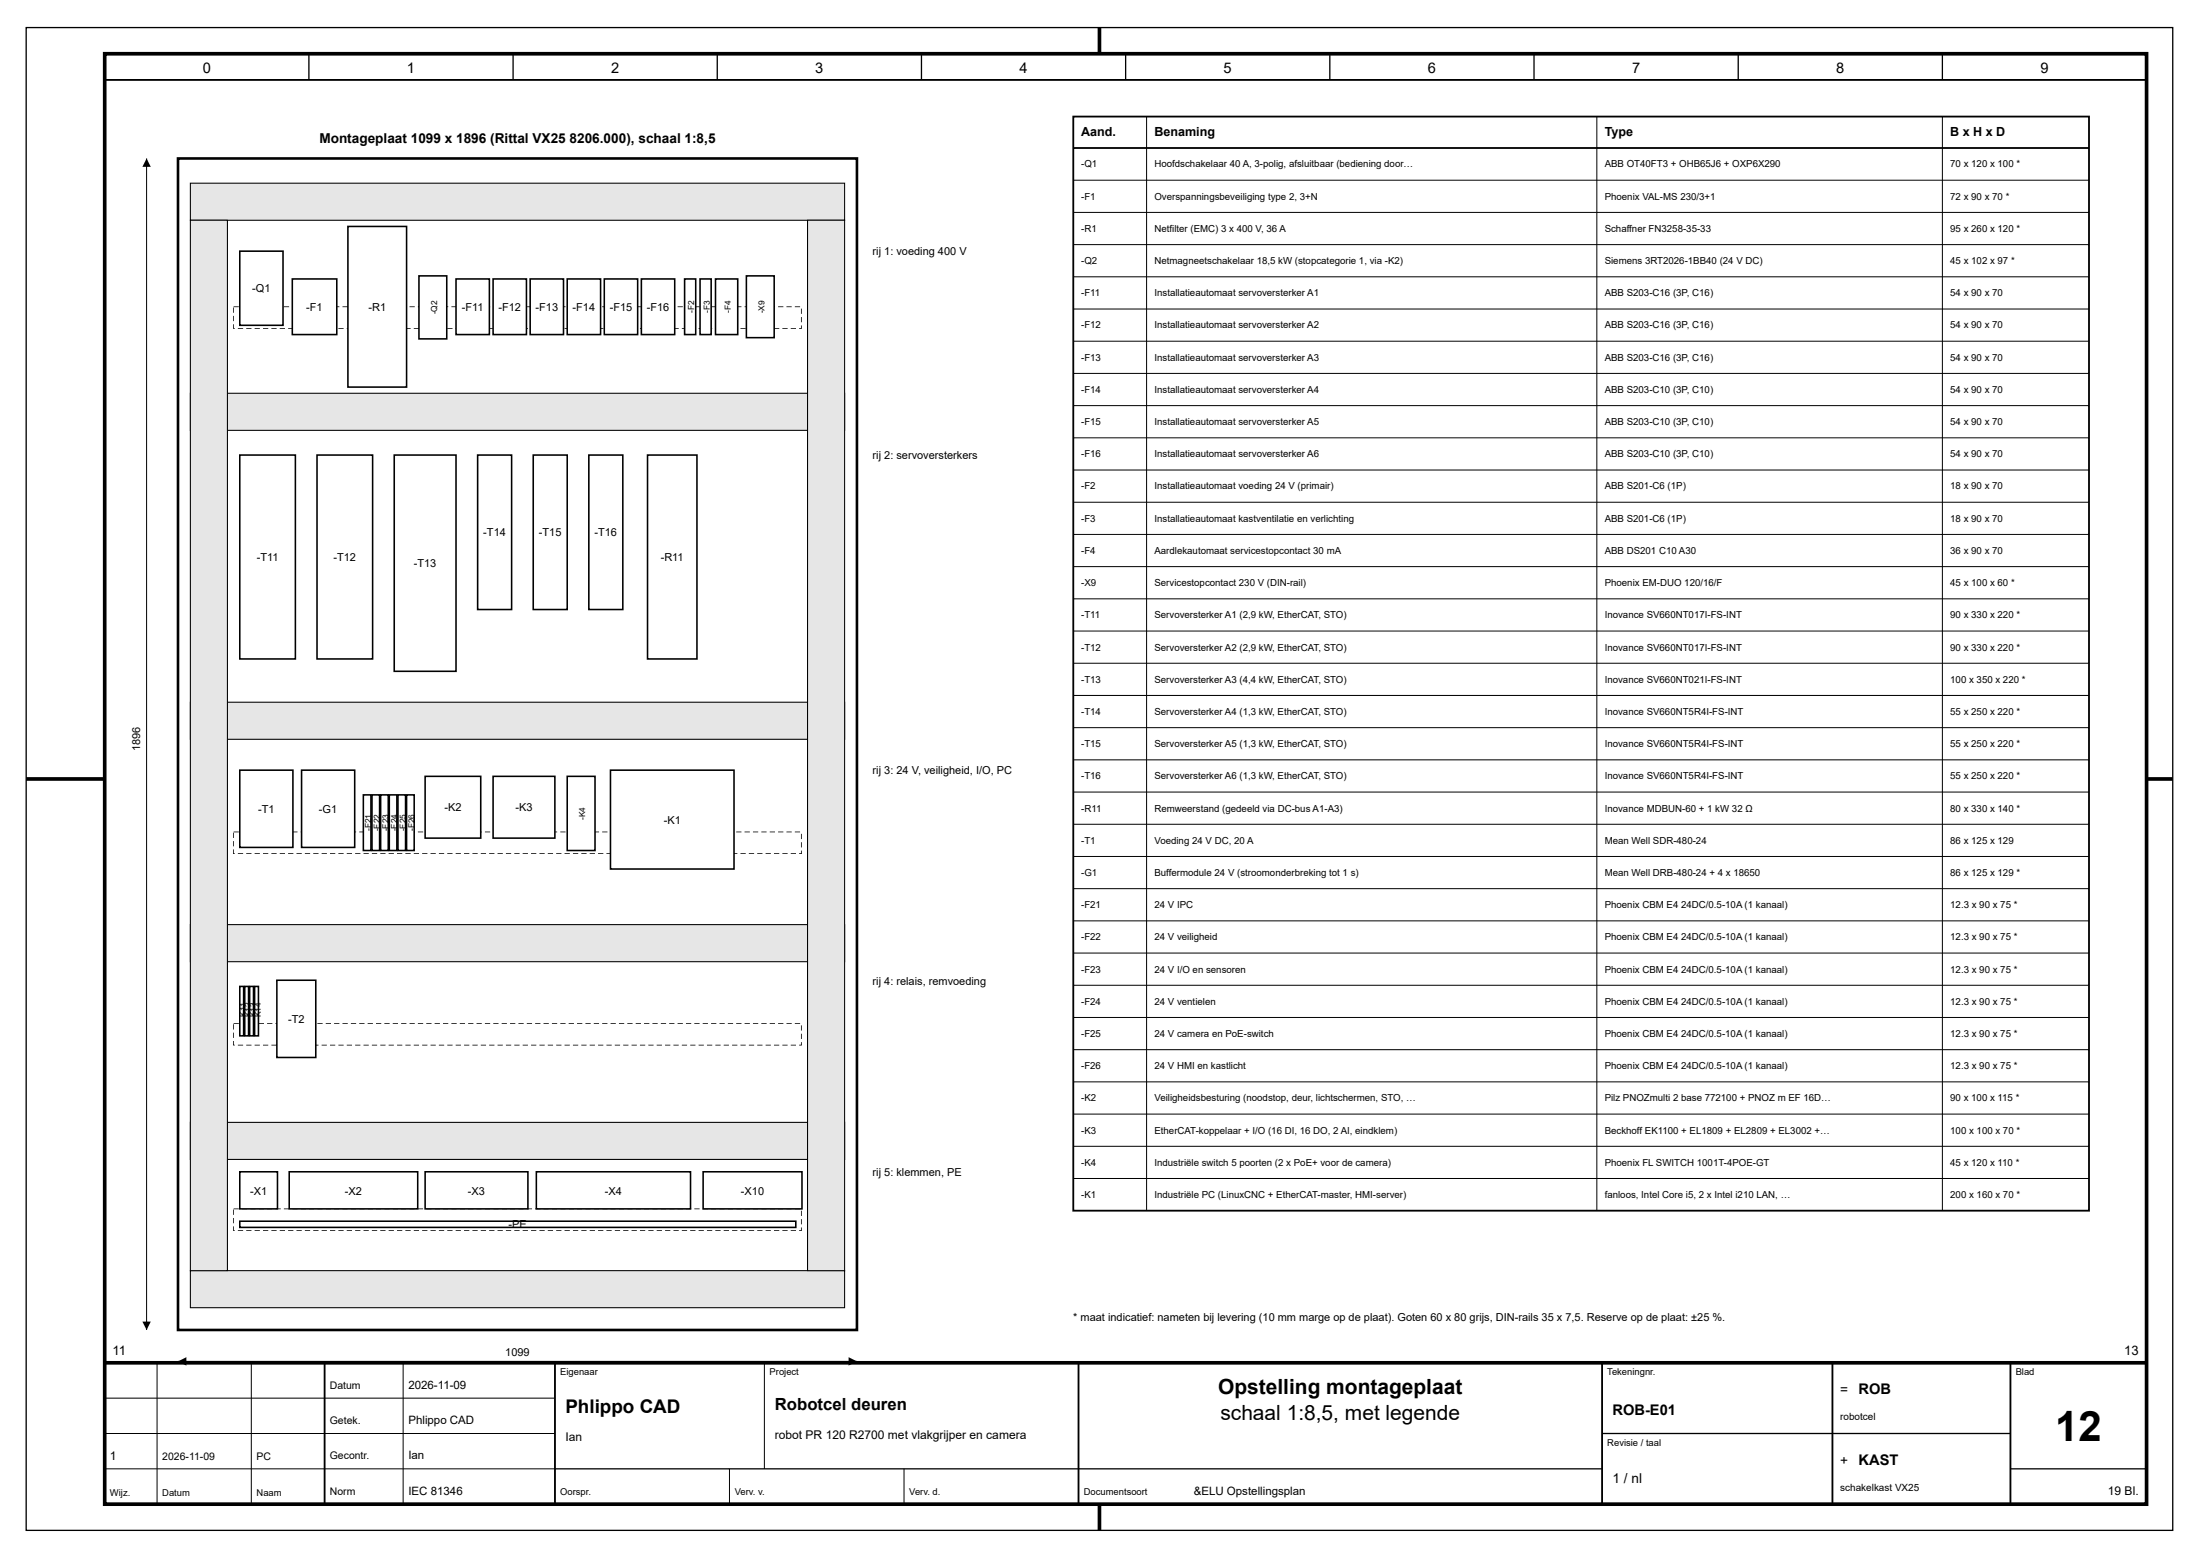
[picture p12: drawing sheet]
<svg xmlns="http://www.w3.org/2000/svg" width="420mm" height="297mm" viewBox="0 0 420 297" stroke-linecap="round" stroke-linejoin="round" font-family="sans-serif">
<g fill="none" stroke="#000" stroke-width=".25">
<path d="M5 5.3h410v287h-410zM59 10.3v5M98 10.3v5M137 10.3v5M176 10.3v5M215 10.3v5M254 10.3v5M293 10.3v5M332 10.3v5M371 10.3v5M306 273.8h78M106 280.5h200"/>
<path d="M384 280.5h26"/>
</g>
<path d="M20 10.3h390v277h-390zM210 5.3v5M5 148.8h15M410 148.8h5M20 260.3h390M210 287.3v5" fill="none" stroke="#000" stroke-width=".7" stroke-linecap="butt"/>
<path d="M20 15.3h390M62 260.3v27M106 260.3v27M206 260.3v27M306 260.3v27M350 260.3v27M384 260.3v27" fill="none" stroke="#000" stroke-width=".35"/>
<path d="M20 267h86M20 273.8h86M30 260.3v27M48 260.3v27M77 260.3v27M146 260.3v20.2M20 280.5h86M139.3 280.5v6.8M172.7 280.5v6.8" fill="none" stroke="#000" stroke-width=".19"/>
<path d="M34 30.3h129.7v223.7h-129.7z" fill="none" stroke="#000" stroke-width=".5"/>
<path d="M36.4 35h124.9v7.1h-124.9z" fill="#e6e6e6"/>
<path d="M36.4 35h124.9v7.1h-124.9z" fill="none" stroke="#000" stroke-width=".2"/>
<path d="M36.4 75.1h124.9v7.1h-124.9z" fill="#e6e6e6"/>
<path d="M36.4 75.1h124.9v7.1h-124.9z" fill="none" stroke="#000" stroke-width=".2"/>
<path d="M36.4 134.1h124.9v7.1h-124.9z" fill="#e6e6e6"/>
<path d="M36.4 134.1h124.9v7.1h-124.9z" fill="none" stroke="#000" stroke-width=".2"/>
<path d="M36.4 176.6h124.9v7.1h-124.9z" fill="#e6e6e6"/>
<path d="M36.4 176.6h124.9v7.1h-124.9z" fill="none" stroke="#000" stroke-width=".2"/>
<path d="M36.4 214.3h124.9v7.1h-124.9z" fill="#e6e6e6"/>
<path d="M36.4 214.3h124.9v7.1h-124.9z" fill="none" stroke="#000" stroke-width=".2"/>
<path d="M36.4 242.7h124.9v7h-124.9z" fill="#e6e6e6"/>
<path d="M36.4 242.7h124.9v7h-124.9z" fill="none" stroke="#000" stroke-width=".2"/>
<path d="M36.4 42.1h7v200.6h-7z" fill="#e6e6e6"/>
<path d="M36.4 42.1h7v200.6h-7z" fill="none" stroke="#000" stroke-width=".2"/>
<path d="M154.2 42.1h7.1v200.6h-7.1z" fill="#e6e6e6"/>
<path d="M154.2 42.1h7.1v200.6h-7.1z" fill="none" stroke="#000" stroke-width=".2"/>
<g fill="#000">
<path d="M46.2 58.5h1v.2h-1zM47.8 58.5h1v.2h-1zM49.4 58.5h1v.2h-1zM51 58.5h1v.2h-1zM52.6 58.5h1v.2h-1zM54.2 58.5h1v.2h-1zM55.8 58.5h1v.2h-1zM57.4 58.5h1v.2h-1zM59 58.5h1v.2h-1zM60.6 58.5h1v.2h-1zM62.2 58.5h1v.2h-1zM63.8 58.5h1v.2h-1zM65.4 58.5h1v.2h-1zM67 58.5h1v.2h-1zM68.6 58.5h1v.2h-1zM70.2 58.5h1v.2h-1zM71.8 58.5h1v.2h-1zM73.4 58.5h1v.2h-1zM75 58.5h1v.2h-1zM76.6 58.5h1v.2h-1zM78.2 58.5h1v.2h-1zM79.8 58.5h1v.2h-1zM81.4 58.5h1v.2h-1zM83 58.5h1v.2h-1zM84.6 58.5h1v.2h-1zM86.2 58.5h1v.2h-1zM87.8 58.5h1v.2h-1zM89.4 58.5h1v.2h-1zM91 58.5h1v.2h-1zM92.6 58.5h1v.2h-1zM94.2 58.5h1v.2h-1zM95.8 58.5h1v.2h-1zM97.4 58.5h1v.2h-1zM99 58.5h1v.2h-1zM100.6 58.5h1v.2h-1zM102.2 58.5h1v.2h-1zM103.8 58.5h1v.2h-1zM105.4 58.5h1v.2h-1zM107 58.5h1v.2h-1zM108.6 58.5h1v.2h-1zM110.2 58.5h1v.2h-1zM111.8 58.5h1v.2h-1zM113.4 58.5h1v.2h-1zM115 58.5h1v.2h-1zM116.6 58.5h1v.2h-1zM118.2 58.5h1v.2h-1zM119.8 58.5h1v.2h-1zM121.4 58.5h1v.2h-1zM123 58.5h1v.2h-1zM124.6 58.5h1v.2h-1zM126.2 58.5h1v.2h-1zM127.8 58.5h1v.2h-1zM129.4 58.5h1v.2h-1zM131 58.5h1v.2h-1zM132.6 58.5h1v.2h-1zM134.2 58.5h1v.2h-1zM135.8 58.5h1v.2h-1zM137.4 58.5h1v.2h-1zM139 58.5h1v.2h-1zM140.6 58.5h1v.2h-1zM142.2 58.5h1v.2h-1zM143.8 58.5h1v.2h-1zM145.4 58.5h1v.2h-1zM147 58.5h1v.2h-1zM148.6 58.5h1v.2h-1zM150.2 58.5h1v.2h-1zM151.8 58.5h1v.2h-1zM153 58.9h.1v1h-.1zM153 60.5h.1v1h-.1zM153 62.1h.1v.7h-.5v-.2l.5 .1zM151 62.6h1v.2h-1zM149.4 62.6h1v.2h-1zM147.8 62.6h1v.2h-1zM146.2 62.6h1v.2h-1zM144.6 62.6h1v.2h-1zM143 62.6h1v.2h-1zM141.4 62.6h1v.2h-1zM139.8 62.6h1v.2h-1zM138.2 62.6h1v.2h-1zM136.6 62.6h1v.2h-1zM135 62.6h1v.2h-1zM133.4 62.6h1v.2h-1zM131.8 62.6h1v.2h-1zM130.2 62.6h1v.2h-1zM128.6 62.6h1v.2h-1zM127 62.6h1v.2h-1zM125.4 62.6h1v.2h-1zM123.8 62.6h1v.2h-1zM122.2 62.6h1v.2h-1zM120.6 62.6h1v.2h-1zM119 62.6h1v.2h-1zM117.4 62.6h1v.2h-1zM115.8 62.6h1v.2h-1zM114.2 62.6h1v.2h-1zM112.6 62.6h1v.2h-1zM111 62.6h1v.2h-1zM109.4 62.6h1v.2h-1zM107.8 62.6h1v.2h-1zM106.2 62.6h1v.2h-1zM104.6 62.6h1v.2h-1zM103 62.6h1v.2h-1zM101.4 62.6h1v.2h-1zM99.8 62.6h1v.2h-1zM98.2 62.6h1v.2h-1zM96.6 62.6h1v.2h-1zM95 62.6h1v.2h-1zM93.4 62.6h1v.2h-1zM91.8 62.6h1v.2h-1zM90.2 62.6h1v.2h-1zM88.6 62.6h1v.2h-1zM87 62.6h1v.2h-1zM85.4 62.6h1v.2h-1zM83.8 62.6h1v.2h-1zM82.2 62.6h1v.2h-1zM80.6 62.6h1v.2h-1zM79 62.6h1v.2h-1zM77.4 62.6h1v.2h-1zM75.8 62.6h1v.2h-1zM74.2 62.6h1v.2h-1zM72.6 62.6h1v.2h-1zM71 62.6h1v.2h-1zM69.4 62.6h1v.2h-1zM67.8 62.6h1v.2h-1zM66.2 62.6h1v.2h-1zM64.6 62.6h1v.2h-1zM63 62.6h1v.2h-1zM61.4 62.6h1v.2h-1zM59.8 62.6h1v.2h-1zM58.2 62.6h1v.2h-1zM56.6 62.6h1v.2h-1zM55 62.6h1v.2h-1zM53.4 62.6h1v.2h-1zM51.8 62.6h1v.2h-1zM50.2 62.6h1v.2h-1zM48.6 62.6h1v.2h-1zM47 62.6h1v.2h-1zM45.4 62.6h1v.2h-1zM44.5 61.9h.2l-.1 .8 .2-.1v.2h-.3zM44.5 60.3h.2v1h-.2zM44.5 58.7h.2v1h-.2zM44.6 58.5h1v.2h-1z"/>
<path d="M46.2 158.8h1v.2h-1zM47.8 158.8h1v.2h-1zM49.4 158.8h1v.2h-1zM51 158.8h1v.2h-1zM52.6 158.8h1v.2h-1zM54.2 158.8h1v.2h-1zM55.8 158.8h1v.2h-1zM57.4 158.8h1v.2h-1zM59 158.8h1v.2h-1zM60.6 158.8h1v.2h-1zM62.2 158.8h1v.2h-1zM63.8 158.8h1v.2h-1zM65.4 158.8h1v.2h-1zM67 158.8h1v.2h-1zM68.6 158.8h1v.2h-1zM70.2 158.8h1v.2h-1zM71.8 158.8h1v.2h-1zM73.4 158.8h1v.2h-1zM75 158.8h1v.2h-1zM76.6 158.8h1v.2h-1zM78.2 158.8h1v.2h-1zM79.8 158.8h1v.2h-1zM81.4 158.8h1v.2h-1zM83 158.8h1v.2h-1zM84.6 158.8h1v.2h-1zM86.2 158.8h1v.2h-1zM87.8 158.8h1v.2h-1zM89.4 158.8h1v.2h-1zM91 158.8h1v.2h-1zM92.6 158.8h1v.2h-1zM94.2 158.8h1v.2h-1zM95.8 158.8h1v.2h-1zM97.4 158.8h1v.2h-1zM99 158.8h1v.2h-1zM100.6 158.8h1v.2h-1zM102.2 158.8h1v.2h-1zM103.8 158.8h1v.2h-1zM105.4 158.8h1v.2h-1zM107 158.8h1v.2h-1zM108.6 158.8h1v.2h-1zM110.2 158.8h1v.2h-1zM111.8 158.8h1v.2h-1zM113.4 158.8h1v.2h-1zM115 158.8h1v.2h-1zM116.6 158.8h1v.2h-1zM118.2 158.8h1v.2h-1zM119.8 158.8h1v.2h-1zM121.4 158.8h1v.2h-1zM123 158.8h1v.2h-1zM124.6 158.8h1v.2h-1zM126.2 158.8h1v.2h-1zM127.8 158.8h1v.2h-1zM129.4 158.8h1v.2h-1zM131 158.8h1v.2h-1zM132.6 158.8h1v.2h-1zM134.2 158.8h1v.2h-1zM135.8 158.8h1v.2h-1zM137.4 158.8h1v.2h-1zM139 158.8h1v.2h-1zM140.6 158.8h1v.2h-1zM142.2 158.8h1v.2h-1zM143.8 158.8h1v.2h-1zM145.4 158.8h1v.2h-1zM147 158.8h1v.2h-1zM148.6 158.8h1v.2h-1zM150.2 158.8h1v.2h-1zM151.8 158.8h1v.2h-1zM153 159.2h.1v1h-.1zM153 160.8h.1v1h-.1zM153 162.4h.1v.7h-.5v-.2l.5 .1zM151 162.9h1v.2h-1zM149.4 162.9h1v.2h-1zM147.8 162.9h1v.2h-1zM146.2 162.9h1v.2h-1zM144.6 162.9h1v.2h-1zM143 162.9h1v.2h-1zM141.4 162.9h1v.2h-1zM139.8 162.9h1v.2h-1zM138.2 162.9h1v.2h-1zM136.6 162.9h1v.2h-1zM135 162.9h1v.2h-1zM133.4 162.9h1v.2h-1zM131.8 162.9h1v.2h-1zM130.2 162.9h1v.2h-1zM128.6 162.9h1v.2h-1zM127 162.9h1v.2h-1zM125.4 162.9h1v.2h-1zM123.8 162.9h1v.2h-1zM122.2 162.9h1v.2h-1zM120.6 162.9h1v.2h-1zM119 162.9h1v.2h-1zM117.4 162.9h1v.2h-1zM115.8 162.9h1v.2h-1zM114.2 162.9h1v.2h-1zM112.6 162.9h1v.2h-1zM111 162.9h1v.2h-1zM109.4 162.9h1v.2h-1zM107.8 162.9h1v.2h-1zM106.2 162.9h1v.2h-1zM104.6 162.9h1v.2h-1zM103 162.9h1v.2h-1zM101.4 162.9h1v.2h-1zM99.8 162.9h1v.2h-1zM98.2 162.9h1v.2h-1zM96.6 162.9h1v.2h-1zM95 162.9h1v.2h-1zM93.4 162.9h1v.2h-1zM91.8 162.9h1v.2h-1zM90.2 162.9h1v.2h-1zM88.6 162.9h1v.2h-1zM87 162.9h1v.2h-1zM85.4 162.9h1v.2h-1zM83.8 162.9h1v.2h-1zM82.2 162.9h1v.2h-1zM80.6 162.9h1v.2h-1zM79 162.9h1v.2h-1zM77.4 162.9h1v.2h-1zM75.8 162.9h1v.2h-1zM74.2 162.9h1v.2h-1zM72.6 162.9h1v.2h-1zM71 162.9h1v.2h-1zM69.4 162.9h1v.2h-1zM67.8 162.9h1v.2h-1zM66.2 162.9h1v.2h-1zM64.6 162.9h1v.2h-1zM63 162.9h1v.2h-1zM61.4 162.9h1v.2h-1zM59.8 162.9h1v.2h-1zM58.2 162.9h1v.2h-1zM56.6 162.9h1v.2h-1zM55 162.9h1v.2h-1zM53.4 162.9h1v.2h-1zM51.8 162.9h1v.2h-1zM50.2 162.9h1v.2h-1zM48.6 162.9h1v.2h-1zM47 162.9h1v.2h-1zM45.4 162.9h1v.2h-1zM44.5 162.2h.2l-.1 .8 .2-.1v.2h-.3zM44.5 160.6h.2v1h-.2zM44.5 159h.2v1h-.2zM44.6 158.8h1v.2h-1z"/>
<path d="M46.2 195.4h1v.1h-1zM47.8 195.4h1v.1h-1zM49.4 195.4h1v.1h-1zM51 195.4h1v.1h-1zM52.6 195.4h1v.1h-1zM54.2 195.4h1v.1h-1zM55.8 195.4h1v.1h-1zM57.4 195.4h1v.1h-1zM59 195.4h1v.1h-1zM60.6 195.4h1v.1h-1zM62.2 195.4h1v.1h-1zM63.8 195.4h1v.1h-1zM65.4 195.4h1v.1h-1zM67 195.4h1v.1h-1zM68.6 195.4h1v.1h-1zM70.2 195.4h1v.1h-1zM71.8 195.4h1v.1h-1zM73.4 195.4h1v.1h-1zM75 195.4h1v.1h-1zM76.6 195.4h1v.1h-1zM78.2 195.4h1v.1h-1zM79.8 195.4h1v.1h-1zM81.4 195.4h1v.1h-1zM83 195.4h1v.1h-1zM84.6 195.4h1v.1h-1zM86.2 195.4h1v.1h-1zM87.8 195.4h1v.1h-1zM89.4 195.4h1v.1h-1zM91 195.4h1v.1h-1zM92.6 195.4h1v.1h-1zM94.2 195.4h1v.1h-1zM95.8 195.4h1v.1h-1zM97.4 195.4h1v.1h-1zM99 195.4h1v.1h-1zM100.6 195.4h1v.1h-1zM102.2 195.4h1v.1h-1zM103.8 195.4h1v.1h-1zM105.4 195.4h1v.1h-1zM107 195.4h1v.1h-1zM108.6 195.4h1v.1h-1zM110.2 195.4h1v.1h-1zM111.8 195.4h1v.1h-1zM113.4 195.4h1v.1h-1zM115 195.4h1v.1h-1zM116.6 195.4h1v.1h-1zM118.2 195.4h1v.1h-1zM119.8 195.4h1v.1h-1zM121.4 195.4h1v.1h-1zM123 195.4h1v.1h-1zM124.6 195.4h1v.1h-1zM126.2 195.4h1v.1h-1zM127.8 195.4h1v.1h-1zM129.4 195.4h1v.1h-1zM131 195.4h1v.1h-1zM132.6 195.4h1v.1h-1zM134.2 195.4h1v.1h-1zM135.8 195.4h1v.1h-1zM137.4 195.4h1v.1h-1zM139 195.4h1v.1h-1zM140.6 195.4h1v.1h-1zM142.2 195.4h1v.1h-1zM143.8 195.4h1v.1h-1zM145.4 195.4h1v.1h-1zM147 195.4h1v.1h-1zM148.6 195.4h1v.1h-1zM150.2 195.4h1v.1h-1zM151.8 195.4h1v.1h-1zM153 195.8h.1v1h-.1zM153 197.4h.1v1h-.1zM153 199h.1v.7h-.5v-.2l.5 .1zM151 199.5h1v.2h-1zM149.4 199.5h1v.2h-1zM147.8 199.5h1v.2h-1zM146.2 199.5h1v.2h-1zM144.6 199.5h1v.2h-1zM143 199.5h1v.2h-1zM141.4 199.5h1v.2h-1zM139.8 199.5h1v.2h-1zM138.2 199.5h1v.2h-1zM136.6 199.5h1v.2h-1zM135 199.5h1v.2h-1zM133.4 199.5h1v.2h-1zM131.8 199.5h1v.2h-1zM130.2 199.5h1v.2h-1zM128.6 199.5h1v.2h-1zM127 199.5h1v.2h-1zM125.4 199.5h1v.2h-1zM123.8 199.5h1v.2h-1zM122.2 199.5h1v.2h-1zM120.6 199.5h1v.2h-1zM119 199.5h1v.2h-1zM117.4 199.5h1v.2h-1zM115.8 199.5h1v.2h-1zM114.2 199.5h1v.2h-1zM112.6 199.5h1v.2h-1zM111 199.5h1v.2h-1zM109.4 199.5h1v.2h-1zM107.8 199.5h1v.2h-1zM106.2 199.5h1v.2h-1zM104.6 199.5h1v.2h-1zM103 199.5h1v.2h-1zM101.4 199.5h1v.2h-1zM99.8 199.5h1v.2h-1zM98.2 199.5h1v.2h-1zM96.6 199.5h1v.2h-1zM95 199.5h1v.2h-1zM93.4 199.5h1v.2h-1zM91.8 199.5h1v.2h-1zM90.2 199.5h1v.2h-1zM88.6 199.5h1v.2h-1zM87 199.5h1v.2h-1zM85.4 199.5h1v.2h-1zM83.8 199.5h1v.2h-1zM82.2 199.5h1v.2h-1zM80.6 199.5h1v.2h-1zM79 199.5h1v.2h-1zM77.4 199.5h1v.2h-1zM75.8 199.5h1v.2h-1zM74.2 199.5h1v.2h-1zM72.6 199.5h1v.2h-1zM71 199.5h1v.2h-1zM69.4 199.5h1v.2h-1zM67.8 199.5h1v.2h-1zM66.2 199.5h1v.2h-1zM64.6 199.5h1v.2h-1zM63 199.5h1v.2h-1zM61.4 199.5h1v.2h-1zM59.8 199.5h1v.2h-1zM58.2 199.5h1v.2h-1zM56.6 199.5h1v.2h-1zM55 199.5h1v.2h-1zM53.4 199.5h1v.2h-1zM51.8 199.5h1v.2h-1zM50.2 199.5h1v.2h-1zM48.6 199.5h1v.2h-1zM47 199.5h1v.2h-1zM45.4 199.5h1v.2h-1zM44.5 198.8h.2l-.1 .8 .2-.1v.2h-.3zM44.5 197.2h.2v1h-.2zM44.5 195.6h.2v1h-.2zM44.6 195.4h1v.1h-1z"/>
<path d="M46.2 230.8h1v.1h-1zM47.8 230.8h1v.1h-1zM49.4 230.8h1v.1h-1zM51 230.8h1v.1h-1zM52.6 230.8h1v.1h-1zM54.2 230.8h1v.1h-1zM55.8 230.8h1v.1h-1zM57.4 230.8h1v.1h-1zM59 230.8h1v.1h-1zM60.6 230.8h1v.1h-1zM62.2 230.8h1v.1h-1zM63.8 230.8h1v.1h-1zM65.4 230.8h1v.1h-1zM67 230.8h1v.1h-1zM68.6 230.8h1v.1h-1zM70.2 230.8h1v.1h-1zM71.8 230.8h1v.1h-1zM73.4 230.8h1v.1h-1zM75 230.8h1v.1h-1zM76.6 230.8h1v.1h-1zM78.2 230.8h1v.1h-1zM79.8 230.8h1v.1h-1zM81.4 230.8h1v.1h-1zM83 230.8h1v.1h-1zM84.6 230.8h1v.1h-1zM86.2 230.8h1v.1h-1zM87.8 230.8h1v.1h-1zM89.4 230.8h1v.1h-1zM91 230.8h1v.1h-1zM92.6 230.8h1v.1h-1zM94.2 230.8h1v.1h-1zM95.8 230.8h1v.1h-1zM97.4 230.8h1v.1h-1zM99 230.8h1v.1h-1zM100.6 230.8h1v.1h-1zM102.2 230.8h1v.1h-1zM103.8 230.8h1v.1h-1zM105.4 230.8h1v.1h-1zM107 230.8h1v.1h-1zM108.6 230.8h1v.1h-1zM110.2 230.8h1v.1h-1zM111.8 230.8h1v.1h-1zM113.4 230.8h1v.1h-1zM115 230.8h1v.1h-1zM116.6 230.8h1v.1h-1zM118.2 230.8h1v.1h-1zM119.8 230.8h1v.1h-1zM121.4 230.8h1v.1h-1zM123 230.8h1v.1h-1zM124.6 230.8h1v.1h-1zM126.2 230.8h1v.1h-1zM127.8 230.8h1v.1h-1zM129.4 230.8h1v.1h-1zM131 230.8h1v.1h-1zM132.6 230.8h1v.1h-1zM134.2 230.8h1v.1h-1zM135.8 230.8h1v.1h-1zM137.4 230.8h1v.1h-1zM139 230.8h1v.1h-1zM140.6 230.8h1v.1h-1zM142.2 230.8h1v.1h-1zM143.8 230.8h1v.1h-1zM145.4 230.8h1v.1h-1zM147 230.8h1v.1h-1zM148.6 230.8h1v.1h-1zM150.2 230.8h1v.1h-1zM151.8 230.8h1v.1h-1zM153 231.2h.1v1h-.1zM153 232.8h.1v1h-.1zM153 234.4h.1v.7h-.5v-.2l.5 .1zM151 234.9h1v.2h-1zM149.4 234.9h1v.2h-1zM147.8 234.9h1v.2h-1zM146.2 234.9h1v.2h-1zM144.6 234.9h1v.2h-1zM143 234.9h1v.2h-1zM141.4 234.9h1v.2h-1zM139.8 234.9h1v.2h-1zM138.2 234.9h1v.2h-1zM136.6 234.9h1v.2h-1zM135 234.9h1v.2h-1zM133.4 234.9h1v.2h-1zM131.8 234.9h1v.2h-1zM130.2 234.9h1v.2h-1zM128.6 234.9h1v.2h-1zM127 234.9h1v.2h-1zM125.4 234.9h1v.2h-1zM123.8 234.9h1v.2h-1zM122.2 234.9h1v.2h-1zM120.6 234.9h1v.2h-1zM119 234.9h1v.2h-1zM117.4 234.9h1v.2h-1zM115.8 234.9h1v.2h-1zM114.2 234.9h1v.2h-1zM112.6 234.9h1v.2h-1zM111 234.9h1v.2h-1zM109.4 234.9h1v.2h-1zM107.8 234.9h1v.2h-1zM106.2 234.9h1v.2h-1zM104.6 234.9h1v.2h-1zM103 234.9h1v.2h-1zM101.4 234.9h1v.2h-1zM99.8 234.9h1v.2h-1zM98.2 234.9h1v.2h-1zM96.6 234.9h1v.2h-1zM95 234.9h1v.2h-1zM93.4 234.9h1v.2h-1zM91.8 234.9h1v.2h-1zM90.2 234.9h1v.2h-1zM88.6 234.9h1v.2h-1zM87 234.9h1v.2h-1zM85.4 234.9h1v.2h-1zM83.8 234.9h1v.2h-1zM82.2 234.9h1v.2h-1zM80.6 234.9h1v.2h-1zM79 234.9h1v.2h-1zM77.4 234.9h1v.2h-1zM75.8 234.9h1v.2h-1zM74.2 234.9h1v.2h-1zM72.6 234.9h1v.2h-1zM71 234.9h1v.2h-1zM69.4 234.9h1v.2h-1zM67.8 234.9h1v.2h-1zM66.2 234.9h1v.2h-1zM64.6 234.9h1v.2h-1zM63 234.9h1v.2h-1zM61.4 234.9h1v.2h-1zM59.8 234.9h1v.2h-1zM58.2 234.9h1v.2h-1zM56.6 234.9h1v.2h-1zM55 234.9h1v.2h-1zM53.4 234.9h1v.2h-1zM51.8 234.9h1v.2h-1zM50.2 234.9h1v.2h-1zM48.6 234.9h1v.2h-1zM47 234.9h1v.2h-1zM45.4 234.9h1v.2h-1zM44.5 234.2h.2l-.1 .8 .2-.1v.2h-.3zM44.5 232.6h.2v1h-.2zM44.5 231h.2v1h-.2zM44.6 230.8h1v.1h-1z"/>
</g>
<path d="M45.8 48h8.3v14.1h-8.3z" fill="#fff"/>
<path d="M45.8 48h8.3v14.1h-8.3z" fill="none" stroke="#000" stroke-width=".3"/>
<path d="M55.8 53.3h8.5v10.6h-8.5z" fill="#fff"/>
<path d="M55.8 53.3h8.5v10.6h-8.5z" fill="none" stroke="#000" stroke-width=".3"/>
<path d="M66.4 43.2h11.3v30.7h-11.3z" fill="#fff"/>
<path d="M66.4 43.2h11.3v30.7h-11.3z" fill="none" stroke="#000" stroke-width=".3"/>
<path d="M80 52.7h5.3v12h-5.3z" fill="#fff"/>
<path d="M80 52.7h5.3v12h-5.3z" fill="none" stroke="#000" stroke-width=".3"/>
<path d="M87.1 53.3h6.4v10.6h-6.4z" fill="#fff"/>
<path d="M87.1 53.3h6.4v10.6h-6.4z" fill="none" stroke="#000" stroke-width=".3"/>
<path d="M94.2 53.3h6.4v10.6h-6.4z" fill="#fff"/>
<path d="M94.2 53.3h6.4v10.6h-6.4z" fill="none" stroke="#000" stroke-width=".3"/>
<path d="M101.3 53.3h6.3v10.6h-6.3z" fill="#fff"/>
<path d="M101.3 53.3h6.3v10.6h-6.3z" fill="none" stroke="#000" stroke-width=".3"/>
<path d="M108.3 53.3h6.4v10.6h-6.4z" fill="#fff"/>
<path d="M108.3 53.3h6.4v10.6h-6.4z" fill="none" stroke="#000" stroke-width=".3"/>
<path d="M115.4 53.3h6.4v10.6h-6.4z" fill="#fff"/>
<path d="M115.4 53.3h6.4v10.6h-6.4z" fill="none" stroke="#000" stroke-width=".3"/>
<path d="M122.5 53.3h6.4v10.6h-6.4z" fill="#fff"/>
<path d="M122.5 53.3h6.4v10.6h-6.4z" fill="none" stroke="#000" stroke-width=".3"/>
<path d="M130.8 53.3h2.1v10.6h-2.1z" fill="#fff"/>
<path d="M130.8 53.3h2.1v10.6h-2.1z" fill="none" stroke="#000" stroke-width=".3"/>
<path d="M133.7 53.3h2.1v10.6h-2.1z" fill="#fff"/>
<path d="M133.7 53.3h2.1v10.6h-2.1z" fill="none" stroke="#000" stroke-width=".3"/>
<path d="M136.7 53.3h4.2v10.6h-4.2z" fill="#fff"/>
<path d="M136.7 53.3h4.2v10.6h-4.2z" fill="none" stroke="#000" stroke-width=".3"/>
<path d="M142.6 52.7h5.3v11.8h-5.3z" fill="#fff"/>
<path d="M142.6 52.7h5.3v11.8h-5.3z" fill="none" stroke="#000" stroke-width=".3"/>
<path d="M45.8 86.9h10.6v38.9h-10.6z" fill="#fff"/>
<path d="M45.8 86.9h10.6v38.9h-10.6z" fill="none" stroke="#000" stroke-width=".3"/>
<path d="M60.5 86.9h10.7v38.9h-10.7z" fill="#fff"/>
<path d="M60.5 86.9h10.7v38.9h-10.7z" fill="none" stroke="#000" stroke-width=".3"/>
<path d="M75.3 86.9h11.8v41.3h-11.8z" fill="#fff"/>
<path d="M75.3 86.9h11.8v41.3h-11.8z" fill="none" stroke="#000" stroke-width=".3"/>
<path d="M91.2 86.9h6.5v29.5h-6.5z" fill="#fff"/>
<path d="M91.2 86.9h6.5v29.5h-6.5z" fill="none" stroke="#000" stroke-width=".3"/>
<path d="M101.8 86.9h6.5v29.5h-6.5z" fill="#fff"/>
<path d="M101.8 86.9h6.5v29.5h-6.5z" fill="none" stroke="#000" stroke-width=".3"/>
<path d="M112.5 86.9h6.5v29.5h-6.5z" fill="#fff"/>
<path d="M112.5 86.9h6.5v29.5h-6.5z" fill="none" stroke="#000" stroke-width=".3"/>
<path d="M123.7 86.9h9.4v38.9h-9.4z" fill="#fff"/>
<path d="M123.7 86.9h9.4v38.9h-9.4z" fill="none" stroke="#000" stroke-width=".3"/>
<path d="M45.8 147.1h10.1v14.7h-10.1z" fill="#fff"/>
<path d="M45.8 147.1h10.1v14.7h-10.1z" fill="none" stroke="#000" stroke-width=".3"/>
<path d="M57.6 147.1h10.1v14.7h-10.1z" fill="#fff"/>
<path d="M57.6 147.1h10.1v14.7h-10.1z" fill="none" stroke="#000" stroke-width=".3"/>
<path d="M69.4 151.8h1.5v10.6h-1.5z" fill="#fff"/>
<path d="M69.4 151.8h1.5v10.6h-1.5z" fill="none" stroke="#000" stroke-width=".3"/>
<path d="M71.1 151.8h1.4v10.6h-1.4z" fill="#fff"/>
<path d="M71.1 151.8h1.4v10.6h-1.4z" fill="none" stroke="#000" stroke-width=".3"/>
<path d="M72.7 151.8h1.5v10.6h-1.5z" fill="#fff"/>
<path d="M72.7 151.8h1.5v10.6h-1.5z" fill="none" stroke="#000" stroke-width=".3"/>
<path d="M74.4 151.8h1.4v10.6h-1.4z" fill="#fff"/>
<path d="M74.4 151.8h1.4v10.6h-1.4z" fill="none" stroke="#000" stroke-width=".3"/>
<path d="M76 151.8h1.5v10.6h-1.5z" fill="#fff"/>
<path d="M76 151.8h1.5v10.6h-1.5z" fill="none" stroke="#000" stroke-width=".3"/>
<path d="M77.7 151.8h1.4v10.6h-1.4z" fill="#fff"/>
<path d="M77.7 151.8h1.4v10.6h-1.4z" fill="none" stroke="#000" stroke-width=".3"/>
<path d="M81.2 148.3h10.6v11.8h-10.6z" fill="#fff"/>
<path d="M81.2 148.3h10.6v11.8h-10.6z" fill="none" stroke="#000" stroke-width=".3"/>
<path d="M94.2 148.3h11.8v11.8h-11.8z" fill="#fff"/>
<path d="M94.2 148.3h11.8v11.8h-11.8z" fill="none" stroke="#000" stroke-width=".3"/>
<path d="M108.3 148.3h5.3v14.1h-5.3z" fill="#fff"/>
<path d="M108.3 148.3h5.3v14.1h-5.3z" fill="none" stroke="#000" stroke-width=".3"/>
<path d="M116.6 147.1h23.6v18.9h-23.6z" fill="#fff"/>
<path d="M116.6 147.1h23.6v18.9h-23.6z" fill="none" stroke="#000" stroke-width=".3"/>
<path d="M45.8 188.4h.7v9.4h-.7z" fill="#fff"/>
<path d="M45.8 188.4h.7v9.4h-.7z" fill="none" stroke="#000" stroke-width=".3"/>
<path d="M46.7 188.4h.8v9.4h-.8z" fill="#fff"/>
<path d="M46.7 188.4h.8v9.4h-.8z" fill="none" stroke="#000" stroke-width=".3"/>
<path d="M47.7 188.4h.7v9.4h-.7z" fill="#fff"/>
<path d="M47.7 188.4h.7v9.4h-.7z" fill="none" stroke="#000" stroke-width=".3"/>
<path d="M48.6 188.4h.8v9.4h-.8z" fill="#fff"/>
<path d="M48.6 188.4h.8v9.4h-.8z" fill="none" stroke="#000" stroke-width=".3"/>
<path d="M52.9 187.2h7.4v14.8h-7.4z" fill="#fff"/>
<path d="M52.9 187.2h7.4v14.8h-7.4z" fill="none" stroke="#000" stroke-width=".3"/>
<path d="M45.8 223.8h7.2v7.1h-7.2z" fill="#fff"/>
<path d="M45.8 223.8h7.2v7.1h-7.2z" fill="none" stroke="#000" stroke-width=".3"/>
<path d="M55.2 223.8h24.6v7.1h-24.6z" fill="#fff"/>
<path d="M55.2 223.8h24.6v7.1h-24.6z" fill="none" stroke="#000" stroke-width=".3"/>
<path d="M81.2 223.8h19.6v7.1h-19.6z" fill="#fff"/>
<path d="M81.2 223.8h19.6v7.1h-19.6z" fill="none" stroke="#000" stroke-width=".3"/>
<path d="M102.4 223.8h29.5v7.1h-29.5z" fill="#fff"/>
<path d="M102.4 223.8h29.5v7.1h-29.5z" fill="none" stroke="#000" stroke-width=".3"/>
<path d="M134.3 223.8h18.9v7.1h-18.9z" fill="#fff"/>
<path d="M134.3 223.8h18.9v7.1h-18.9z" fill="none" stroke="#000" stroke-width=".3"/>
<path d="M45.8 233.2h106.2v1.2h-106.2z" fill="#fff"/>
<path d="M45.8 233.2h106.2v1.2h-106.2z" fill="none" stroke="#000" stroke-width=".3"/>
<g fill="none" stroke="#000" stroke-width=".19">
<path d="M28 30.3v223.7M205 34.4h194M219 22.3v208.9M305 22.3v208.9M371 22.3v208.9M205 40.6h194M205 46.7h194M205 52.9h194M205 59h194M205 65.2h194M205 71.3h194M205 77.5h194"/>
<path d="M205 83.6h194M205 89.8h194M205 95.9h194M205 102.1h194M205 108.2h194M205 114.4h194M205 120.5h194M205 126.7h194M205 132.8h194M205 139h194M205 145.1h194M205 151.3h194"/>
<path d="M205 157.4h194M205 163.6h194M205 169.7h194M205 175.9h194M205 182h194M205 188.2h194M205 194.3h194M205 200.5h194M205 206.6h194M205 212.8h194M205 218.9h194M205 225.1h194"/>
<path d="M34 260h129.7"/>
</g>
<path d="M28 30.3l.8 1.6h-1.6zM27.2 252.4h1.6l-.8 1.6zM34 260l1.6-.8v1.6zM162.1 259.2l1.6 .8-1.6 .8z" fill="#000"/>
<path d="M205 22.3h194v208.9h-194zM205 28.3h194" fill="none" stroke="#000" stroke-width=".35"/>
<text font-size="8" x="392.5" y="275.3">12</text>
<g font-size="4">
<text x="232.7" y="266.3">Opstelling montageplaat</text>
<text x="233.1" y="271.3">schaal 1:8,5, met legende</text>
</g>
<text font-size="3.6" x="108" y="269.8">Phlippo CAD</text>
<text font-size="3.2" x="148" y="269.3">Robotcel deuren</text>
<g font-size="2.8">
<text x="38.7" y="14">0</text>
<text x="77.7" y="14">1</text>
<text x="116.7" y="14">2</text>
<text x="155.7" y="14">3</text>
<text x="194.7" y="14">4</text>
<text x="233.7" y="14">5</text>
<text x="272.7" y="14">6</text>
<text x="311.7" y="14">7</text>
<text x="350.7" y="14">8</text>
<text x="389.7" y="14">9</text>
<text x="355" y="266.3">ROB</text>
<text x="308" y="270.3">ROB-E01</text>
<text x="355" y="279.8">KAST</text>
</g>
<g font-size="2.6">
<text x="61" y="27.3">Montageplaat 1099 x 1896 (Rittal VX25</text>
<text x="108.8" y="27.3">8206.000), schaal 1:8,5</text>
<text x="351.5" y="266.3">=</text>
<text x="351.5" y="279.8">+</text>
<text x="308" y="283.3">1 / nl</text>
</g>
<g font-size="2.5">
<text x="21.5" y="258.8">11</text>
<text x="405.7" y="258.8">13</text>
</g>
<g font-size="2.4">
<text x="206.5" y="26.1">Aand.</text>
<text x="220.5" y="26.1">Benaming</text>
<text x="306.5" y="26.1">Type</text>
<text x="372.5" y="26.1">B x H x D</text>
</g>
<g font-size="2.3">
<text x="108" y="275.3">Ian</text>
<text x="148" y="274.8">robot PR 120 R2700 met vlakgrijper en camera</text>
<text x="21" y="278.8">1</text>
<text x="402.6" y="285.5">19 Bl.</text>
</g>
<g font-size="2.2">
<text x="78" y="265.2">2026-11-09</text>
<text x="78" y="272">Phlippo CAD</text>
<text x="78" y="278.7">Ian</text>
<text x="78" y="285.5">IEC 81346</text>
<text x="228" y="285.5">&amp;ELU Opstellingsplan</text>
</g>
<g font-size="2.1">
<text x="166.7" y="48.8">rij 1: voeding 400 V</text>
<text x="48.2" y="55.8">-Q1</text>
<text x="58.5" y="59.4">-F1</text>
<text x="70.4" y="59.4">-R1</text>
<text x="88.2" y="59.4">-F11</text>
<text x="95.2" y="59.4">-F12</text>
<text x="102.3" y="59.4">-F13</text>
<text x="109.4" y="59.4">-F14</text>
<text x="116.4" y="59.4">-F15</text>
<text x="123.5" y="59.4">-F16</text>
<text x="166.7" y="87.7">rij 2: servoversterkers</text>
<text x="49" y="107.2">-T11</text>
<text x="63.7" y="107.2">-T12</text>
<text x="92.3" y="102.5">-T14</text>
<text x="102.9" y="102.5">-T15</text>
<text x="113.5" y="102.5">-T16</text>
<text x="126.2" y="107.2">-R11</text>
<text x="79" y="108.4">-T13</text>
<text x="26.8" y="143.5" transform="rotate(-90 26.8 143.5)">1896</text>
<text x="166.7" y="147.9">rij 3: 24 V, veiligheid, I/O, PC</text>
<text x="49.3" y="155.3">-T1</text>
<text x="60.9" y="155.3">-G1</text>
<text x="84.9" y="155">-K2</text>
<text x="98.4" y="155">-K3</text>
<text x="126.8" y="157.3">-K1</text>
<text x="166.7" y="188">rij 4: relais, remvoeding</text>
<text x="55" y="195.4">-T2</text>
<text x="166.7" y="224.6">rij 5: klemmen, PE</text>
<text x="47.8" y="228.1">-X1</text>
<text x="65.9" y="228.1">-X2</text>
<text x="89.4" y="228.1">-X3</text>
<text x="115.5" y="228.1">-X4</text>
<text x="141.5" y="228.1">-X10</text>
<text x="97.1" y="234.6">-PE</text>
<text x="205" y="252.3">* maat indicatief: nameten bij levering (10 mm marge op de plaat). Goten 60 x 80 grijs, DIN-rails 35 x 7,5. Reserve op de plaat: ±25 %.</text>
<text x="96.5" y="259">1099</text>
</g>
<g font-size="2">
<text x="63" y="265.2">Datum</text>
<text x="63" y="272">Getek.</text>
<text x="31" y="278.8">2026-11-09</text>
<text x="49" y="278.8">PC</text>
<text x="63" y="278.7">Gecontr.</text>
<text x="63" y="285.5">Norm</text>
</g>
<g font-size="1.9">
<text x="351.5" y="271.3">robotcel</text>
<text x="351.5" y="284.8">schakelkast VX25</text>
</g>
<g font-size="1.8">
<text x="206.5" y="32">-Q1</text>
<text x="220.5" y="32">Hoofdschakelaar 40 A, 3-polig, afsluitbaar (bediening door…</text>
<text x="306.5" y="32">ABB OT40FT3 + OHB65J6 + OXP6X290</text>
<text x="372.5" y="32">70 x 120 x 100 *</text>
<text x="206.5" y="38.1">-F1</text>
<text x="220.5" y="38.1">Overspanningsbeveiliging type 2, 3+N</text>
<text x="306.5" y="38.1">Phoenix VAL-MS 230/3+1</text>
<text x="372.5" y="38.1">72 x 90 x 70 *</text>
<text x="206.5" y="44.3">-R1</text>
<text x="220.5" y="44.3">Netfilter (EMC) 3 x 400 V, 36 A</text>
<text x="306.5" y="44.3">Schaffner FN3258-35-33</text>
<text x="372.5" y="44.3">95 x 260 x 120 *</text>
<text x="206.5" y="50.4">-Q2</text>
<text x="220.5" y="50.4">Netmagneetschakelaar 18,5 kW (stopcategorie 1, via -K2)</text>
<text x="306.5" y="50.4">Siemens 3RT2026-1BB40 (24 V DC)</text>
<text x="372.5" y="50.4">45 x 102 x 97 *</text>
<text x="206.5" y="56.6">-F11</text>
<text x="220.5" y="56.6">Installatieautomaat servoversterker A1</text>
<text x="306.5" y="56.6">ABB S203-C16 (3P, C16)</text>
<text x="372.5" y="56.6">54 x 90 x 70</text>
<text x="206.5" y="62.7">-F12</text>
<text x="220.5" y="62.7">Installatieautomaat servoversterker A2</text>
<text x="306.5" y="62.7">ABB S203-C16 (3P, C16)</text>
<text x="372.5" y="62.7">54 x 90 x 70</text>
<text x="206.5" y="68.9">-F13</text>
<text x="220.5" y="68.9">Installatieautomaat servoversterker A3</text>
<text x="306.5" y="68.9">ABB S203-C16 (3P, C16)</text>
<text x="372.5" y="68.9">54 x 90 x 70</text>
<text x="206.5" y="75">-F14</text>
<text x="220.5" y="75">Installatieautomaat servoversterker A4</text>
<text x="306.5" y="75">ABB S203-C10 (3P, C10)</text>
<text x="372.5" y="75">54 x 90 x 70</text>
<text x="206.5" y="81.2">-F15</text>
<text x="220.5" y="81.2">Installatieautomaat servoversterker A5</text>
<text x="306.5" y="81.2">ABB S203-C10 (3P, C10)</text>
<text x="372.5" y="81.2">54 x 90 x 70</text>
<text x="206.5" y="87.3">-F16</text>
<text x="220.5" y="87.3">Installatieautomaat servoversterker A6</text>
<text x="306.5" y="87.3">ABB S203-C10 (3P, C10)</text>
<text x="372.5" y="87.3">54 x 90 x 70</text>
<text x="206.5" y="93.5">-F2</text>
<text x="220.5" y="93.5">Installatieautomaat voeding 24 V (primair)</text>
<text x="306.5" y="93.5">ABB S201-C6 (1P)</text>
<text x="372.5" y="93.5">18 x 90 x 70</text>
<text x="206.5" y="99.6">-F3</text>
<text x="220.5" y="99.6">Installatieautomaat kastventilatie en verlichting</text>
<text x="306.5" y="99.6">ABB S201-C6 (1P)</text>
<text x="372.5" y="99.6">18 x 90 x 70</text>
<text x="206.5" y="105.8">-F4</text>
<text x="220.5" y="105.8">Aardlekautomaat servicestopcontact 30 mA</text>
<text x="306.5" y="105.8">ABB DS201 C10 A30</text>
<text x="372.5" y="105.8">36 x 90 x 70</text>
<text x="206.5" y="111.9">-X9</text>
<text x="220.5" y="111.9">Servicestopcontact 230 V (DIN-rail)</text>
<text x="306.5" y="111.9">Phoenix EM-DUO 120/16/F</text>
<text x="372.5" y="111.9">45 x 100 x 60 *</text>
<text x="206.5" y="118.1">-T11</text>
<text x="220.5" y="118.1">Servoversterker A1 (2,9 kW, EtherCAT, STO)</text>
<text x="306.5" y="118.1">Inovance SV660NT017I-FS-INT</text>
<text x="372.5" y="118.1">90 x 330 x 220 *</text>
<text x="206.5" y="124.2">-T12</text>
<text x="220.5" y="124.2">Servoversterker A2 (2,9 kW, EtherCAT, STO)</text>
<text x="306.5" y="124.2">Inovance SV660NT017I-FS-INT</text>
<text x="372.5" y="124.2">90 x 330 x 220 *</text>
<text x="206.5" y="130.4">-T13</text>
<text x="220.5" y="130.4">Servoversterker A3 (4,4 kW, EtherCAT, STO)</text>
<text x="306.5" y="130.4">Inovance SV660NT021I-FS-INT</text>
<text x="372.5" y="130.4">100 x 350 x 220 *</text>
<text x="206.5" y="136.5">-T14</text>
<text x="220.5" y="136.5">Servoversterker A4 (1,3 kW, EtherCAT, STO)</text>
<text x="306.5" y="136.5">Inovance SV660NT5R4I-FS-INT</text>
<text x="372.5" y="136.5">55 x 250 x 220 *</text>
<text x="206.5" y="142.7">-T15</text>
<text x="220.5" y="142.7">Servoversterker A5 (1,3 kW, EtherCAT, STO)</text>
<text x="306.5" y="142.7">Inovance SV660NT5R4I-FS-INT</text>
<text x="372.5" y="142.7">55 x 250 x 220 *</text>
<text x="206.5" y="148.8">-T16</text>
<text x="220.5" y="148.8">Servoversterker A6 (1,3 kW, EtherCAT, STO)</text>
<text x="306.5" y="148.8">Inovance SV660NT5R4I-FS-INT</text>
<text x="372.5" y="148.8">55 x 250 x 220 *</text>
<text x="206.5" y="155">-R11</text>
<text x="220.5" y="155">Remweerstand (gedeeld via DC-bus A1-A3)</text>
<text x="306.5" y="155">Inovance MDBUN-60 + 1 kW 32 Ω</text>
<text x="372.5" y="155">80 x 330 x 140 *</text>
<text x="206.5" y="161.1">-T1</text>
<text x="220.5" y="161.1">Voeding 24 V DC, 20 A</text>
<text x="306.5" y="161.1">Mean Well SDR-480-24</text>
<text x="372.5" y="161.1">86 x 125 x 129</text>
<text x="206.5" y="167.3">-G1</text>
<text x="220.5" y="167.3">Buffermodule 24 V (stroomonderbreking tot 1 s)</text>
<text x="306.5" y="167.3">Mean Well DRB-480-24 + 4 x 18650</text>
<text x="372.5" y="167.3">86 x 125 x 129 *</text>
<text x="206.5" y="173.4">-F21</text>
<text x="220.5" y="173.4">24 V IPC</text>
<text x="306.5" y="173.4">Phoenix CBM E4</text>
<text x="321.1" y="173.4">24DC/0.5-10A (1 kanaal)</text>
<text x="372.5" y="173.4">12.3 x 90 x 75 *</text>
<text x="206.5" y="179.6">-F22</text>
<text x="220.5" y="179.6">24 V veiligheid</text>
<text x="306.5" y="179.6">Phoenix CBM E4</text>
<text x="321.1" y="179.6">24DC/0.5-10A (1 kanaal)</text>
<text x="372.5" y="179.6">12.3 x 90 x 75 *</text>
<text x="206.5" y="185.7">-F23</text>
<text x="220.5" y="185.7">24 V I/O en sensoren</text>
<text x="306.5" y="185.7">Phoenix CBM E4</text>
<text x="321.1" y="185.7">24DC/0.5-10A (1 kanaal)</text>
<text x="372.5" y="185.7">12.3 x 90 x 75 *</text>
<text x="206.5" y="191.9">-F24</text>
<text x="220.5" y="191.9">24 V ventielen</text>
<text x="306.5" y="191.9">Phoenix CBM E4</text>
<text x="321.1" y="191.9">24DC/0.5-10A (1 kanaal)</text>
<text x="372.5" y="191.9">12.3 x 90 x 75 *</text>
<text x="206.5" y="198">-F25</text>
<text x="220.5" y="198">24 V camera en PoE-switch</text>
<text x="306.5" y="198">Phoenix CBM E4</text>
<text x="321.1" y="198">24DC/0.5-10A (1 kanaal)</text>
<text x="372.5" y="198">12.3 x 90 x 75 *</text>
<text x="206.5" y="204.2">-F26</text>
<text x="220.5" y="204.2">24 V HMI en kastlicht</text>
<text x="306.5" y="204.2">Phoenix CBM E4</text>
<text x="321.1" y="204.2">24DC/0.5-10A (1 kanaal)</text>
<text x="372.5" y="204.2">12.3 x 90 x 75 *</text>
<text x="206.5" y="210.3">-K2</text>
<text x="220.5" y="210.3">Veiligheidsbesturing (noodstop, deur, lichtschermen, STO, …</text>
<text x="306.5" y="210.3">Pilz PNOZmulti 2 base 772100 + PNOZ m EF 16D…</text>
<text x="372.5" y="210.3">90 x 100 x 115 *</text>
<text x="206.5" y="216.5">-K3</text>
<text x="220.5" y="216.5">EtherCAT-koppelaar + I/O (16 DI, 16 DO, 2 AI, eindklem)</text>
<text x="306.5" y="216.5">Beckhoff EK1100 + EL1809 + EL2809 + EL3002 +…</text>
<text x="372.5" y="216.5">100 x 100 x 70 *</text>
<text x="206.5" y="222.6">-K4</text>
<text x="220.5" y="222.6">Industriële switch 5 poorten (2 x PoE+ voor de camera)</text>
<text x="306.5" y="222.6">Phoenix FL SWITCH 1001T-4POE-GT</text>
<text x="372.5" y="222.6">45 x 120 x 110 *</text>
<text x="206.5" y="228.8">-K1</text>
<text x="220.5" y="228.8">Industriële PC (LinuxCNC + EtherCAT-master, HMI-server)</text>
<text x="306.5" y="228.8">fanloos, Intel Core i5, 2 x Intel i210 LAN, …</text>
<text x="372.5" y="228.8">200 x 160 x 70 *</text>
<text x="107" y="262.6">Eigenaar</text>
<text x="147" y="262.6">Project</text>
<text x="307" y="262.6">Tekeningnr.</text>
<text x="385" y="262.6">Blad</text>
<text x="307" y="276.1">Revisie / taal</text>
<text x="21" y="285.7">Wijz.</text>
<text x="31" y="285.7">Datum</text>
<text x="49" y="285.7">Naam</text>
<text x="107" y="285.5">Oorspr.</text>
<text x="140.3" y="285.5">Verv. v.</text>
<text x="173.7" y="285.5">Verv. d.</text>
<text x="207" y="285.5">Documentsoort</text>
</g>
<g font-size="1.6">
<text x="132.6" y="59.8" transform="rotate(-90 132.6 59.8)">-F2</text>
<text x="135.6" y="59.8" transform="rotate(-90 135.6 59.8)">-F3</text>
<text x="139.6" y="59.8" transform="rotate(-90 139.6 59.8)">-F4</text>
<text x="146" y="59.8" transform="rotate(-90 146 59.8)">-X9</text>
<text x="83.5" y="60" transform="rotate(-90 83.5 60)">-Q2</text>
<text x="70.9" y="158.8" transform="rotate(-90 70.9 158.8)">-F21</text>
<text x="72.6" y="158.8" transform="rotate(-90 72.6 158.8)">-F22</text>
<text x="74.2" y="158.8" transform="rotate(-90 74.2 158.8)">-F23</text>
<text x="75.9" y="158.8" transform="rotate(-90 75.9 158.8)">-F24</text>
<text x="77.5" y="158.8" transform="rotate(-90 77.5 158.8)">-F25</text>
<text x="79.2" y="158.8" transform="rotate(-90 79.2 158.8)">-F26</text>
<text x="111.8" y="156.6" transform="rotate(-90 111.8 156.6)">-K4</text>
<text x="47" y="194.7" transform="rotate(-90 47 194.7)">-K11</text>
<text x="47.9" y="194.8" transform="rotate(-90 47.9 194.8)">-K12</text>
<text x="48.9" y="194.8" transform="rotate(-90 48.9 194.8)">-K13</text>
<text x="49.8" y="194.8" transform="rotate(-90 49.8 194.8)">-K14</text>
</g>
</svg>
